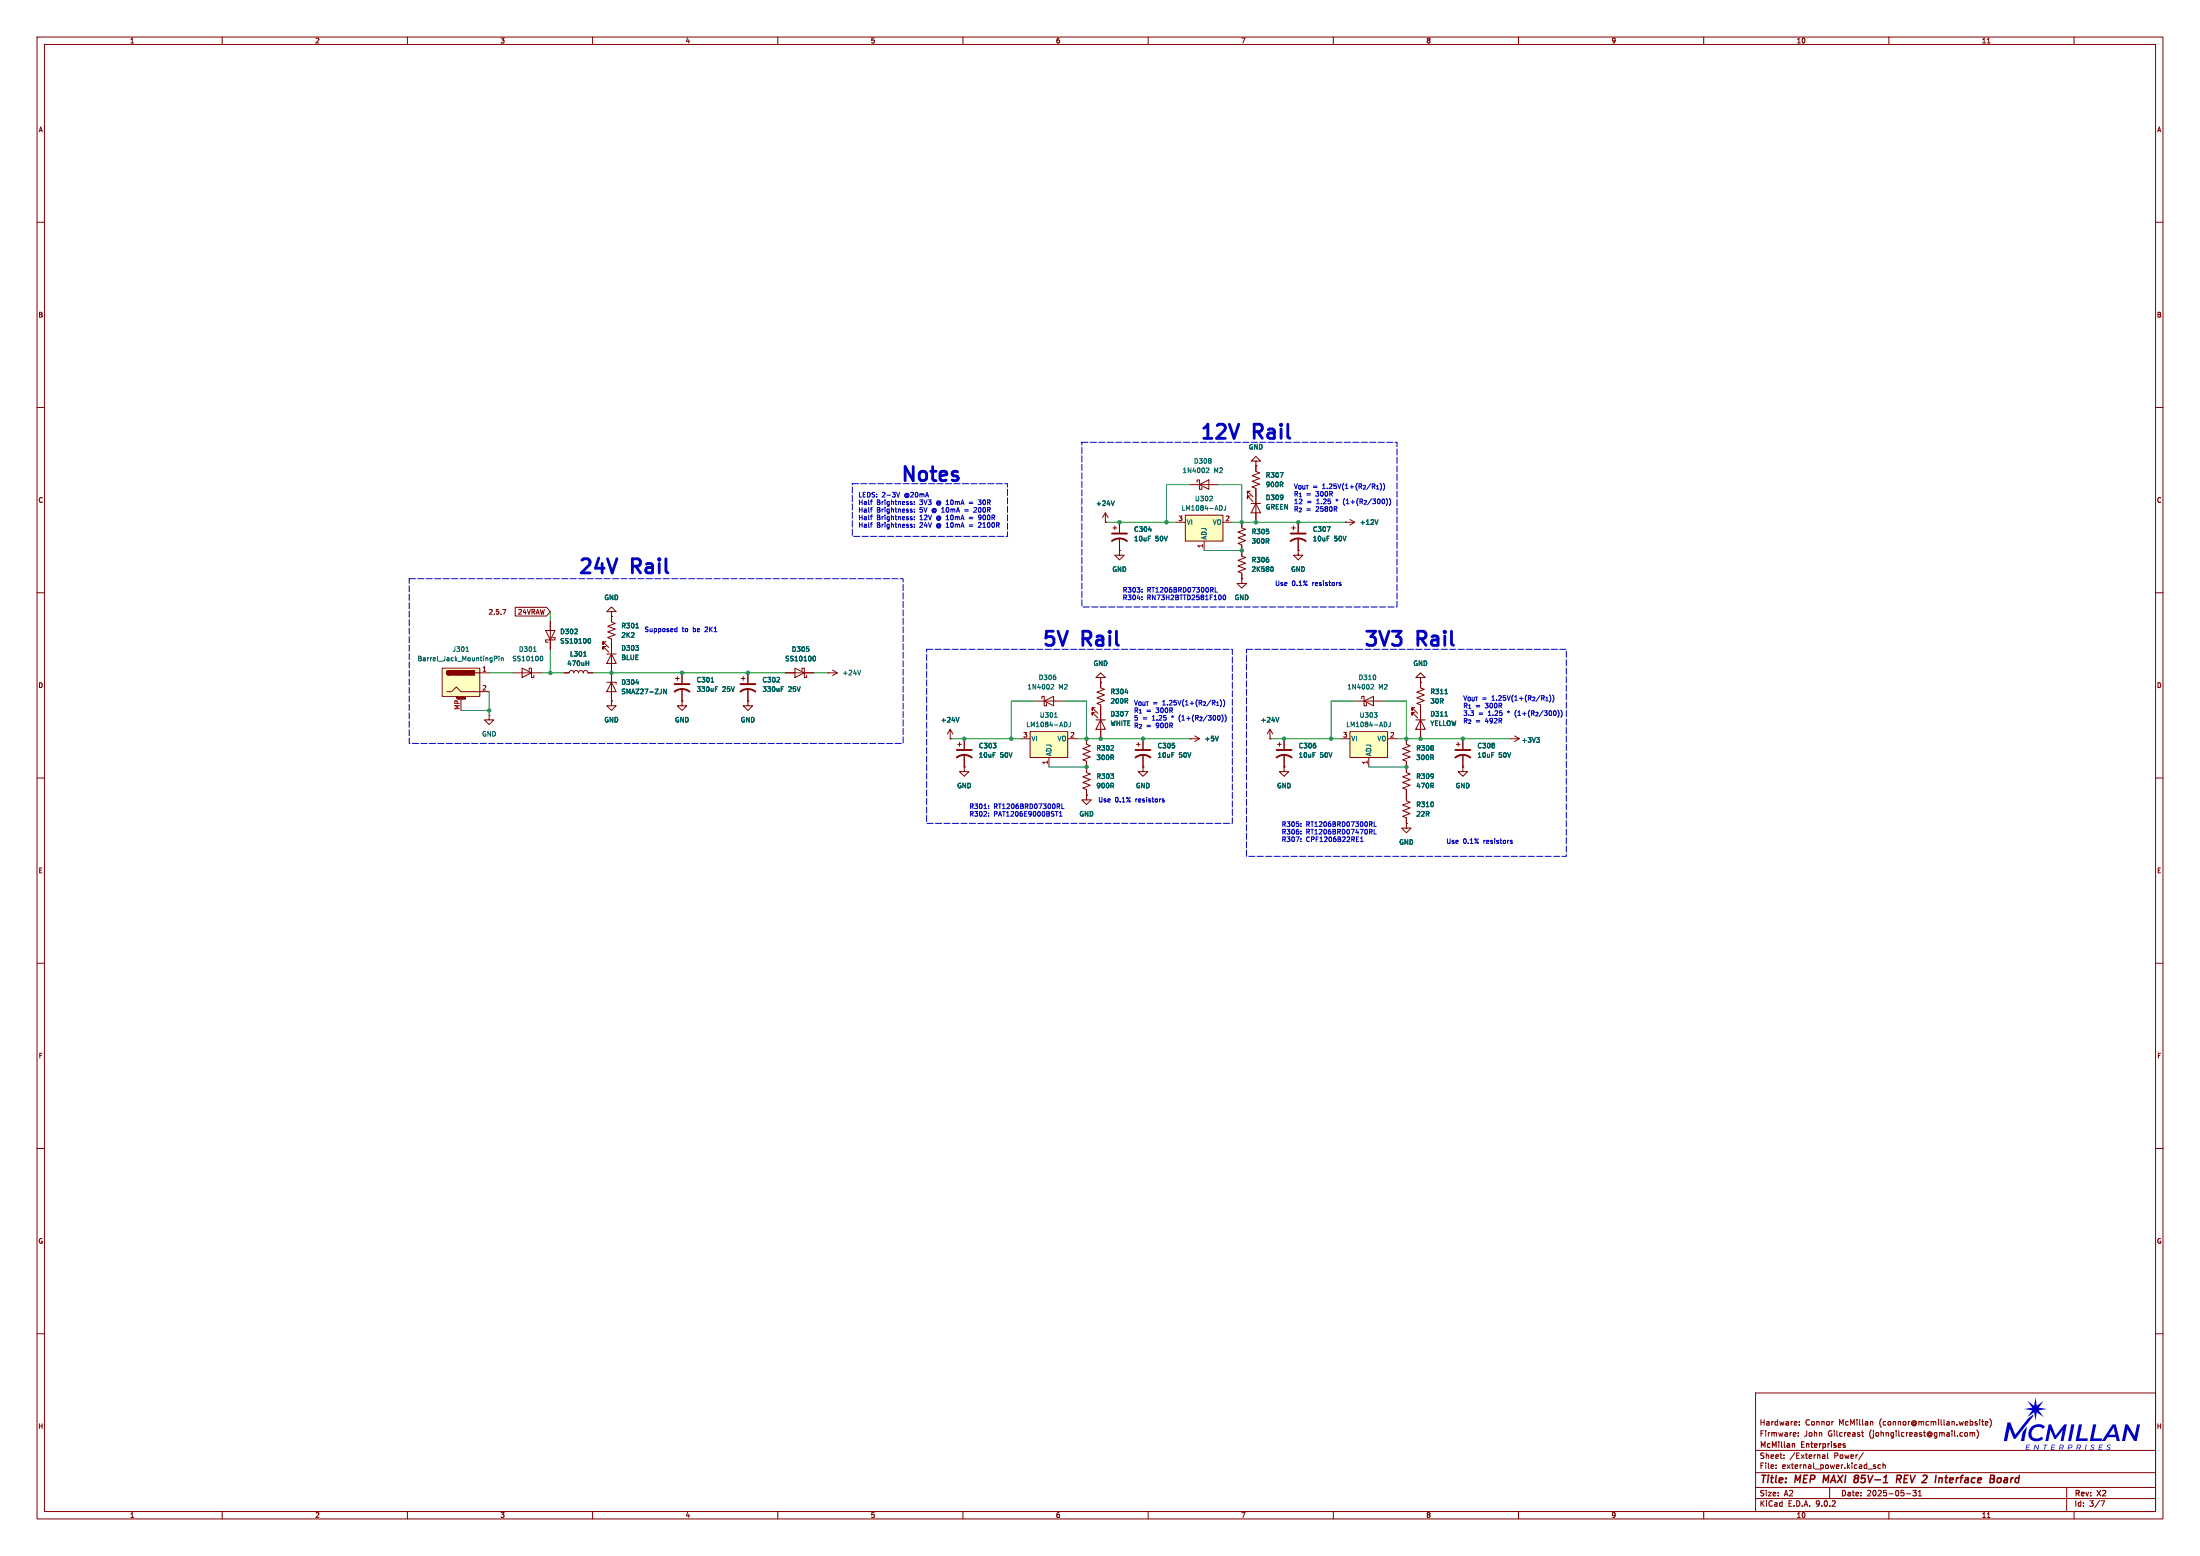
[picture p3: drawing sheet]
<svg xmlns="http://www.w3.org/2000/svg" width="594mm" height="420mm" viewBox="0 0 594 420" stroke-linecap="round" stroke-linejoin="round" font-family="sans-serif">
<g fill="none" stroke="#840000" stroke-width=".27">
<path d="M10 10h574v400h-574zM12 12h570v396h-570zM60 10v2M110 10v2M160 10v2M210 10v2M260 10v2M310 10v2M360 10v2M410 10v2M460 10v2M510 10v2"/>
<path d="M536.6 11.6h.7M560 10v2M10 60h2M582 60h2M10 110h2M582 110h2M321.3 130.8h7.6M323.2 130.2v-.7h.6v2.6h.7v-.7M323.8 130.8l2.6-1.3v2.6zM10 160h2M147.3 170.2h2.6l-1.3 2.5zM148.6 167.6v7.7"/>
<path d="M149.2 172.1h.7v.6h-2.6v.7h.7M582 160h2M132.1 193v1.3h1.2l-1.2 1.3-1.3-1.3h1.3M132.1 193h.1M138.4 181.6h7.6M141 180.3l2.5 1.3-2.5 1.3zM142.9 181v-.7h.6v2.6h.6v-.7M184.1 189.2v1.3h1.3l-1.3 1.3-1.2-1.3h1.2M184.1 189.2h.1M201.9 189.2v1.3h1.3l-1.3 1.3-1.2-1.3h1.2M201.9 189.2h.1M212.1 181.6h7.6"/>
<path d="M214.6 180.3l2.6 1.3-2.6 1.3zM216.5 181v-.7h.7v2.6h.6v-.7M223.5 181.6h.1M223.5 181.6h2.6M224.8 180.8l1.3 .8M226.1 181.6l-1.3 .8M295.7 191h-.8v.8v-.8l1.5 1.5M295.7 192.3h-.8v.7v-.7l1.5 1.5M295.9 194.3h2.5M297.2 184.2v1.5l1 .4-2 .7 2 .8-2 .7 2 .8-2 .8 1 .3v9.2M297.2 194.3l1.2 2.6h-2.5zM342.9 199.4h.1"/>
<path d="M342.9 196.9l-.8 1.2M342.9 196.9l.8 1.2M342.9 196.9v2.5M10 210h2M293.4 207v1.5l1 .4-2 .8 2 .7-2 .8 2 .8-2 .7 1 .4v1.5M346.7 207v1.3h1.3l-1.3 1.3-1.3-1.3h1.3M346.7 207h.1M582 210h2M10 260h2M582 260h2M10 310h2M582 310h2"/>
<path d="M10 360h2M474 376h108v32h-108zM582 360h2M474 397.5h108M474 391.5h108M479.5 396.2v.2M479.5 395.4v.2M481.7 393.5v.2M481.7 392.7v.2M484.8 386.7l.1 .3-.7 .2M485.5 387.5v.2M485.5 386.7v.2"/>
<path d="M485.8 384.5v.2M485.8 383.7v.2M492 393.5l.2 .2 .5-.1M492.1 392.7h.6v1M492.7 393l-.7 .3M493.5 392.2v1.3l.2 .2M494.9 383.7h.1M502.6 386.7h.6M502.8 386.2v1.3l.4 .2M503.1 392.1l-1.3 1.9M505.2 383.7l.5 .2v.8M505.8 395.7l.7 .4-.3 .3-.4-.1"/>
<path d="M506.4 395.4h-.4l-.2 .2M507.7 395.4h-.4l-.3 .3 .2 .6h.5M508.4 395.5l.6-.1v1M508.4 394.9v1.5M530.5 386.8l.2-.1 .5 .1-.1 .8-.6-.1zM531.9 386.8l.4-.1 .2 .2M531.9 386.7v1M532.5 386.9l.2-.2h.4l.1 1M532.5 386.9v.8M533.8 386a1.74 1.74 0 0 1-.1 2.2M534.5 383.2v.1M534.5 383.7v1"/>
<path d="M535 383.7h.6M535.2 383.2v1.3l.4 .2M536 384.2l.7-.2v-.3h-.5l-.2 .2 .1 .7h.6M537.2 383a1.72 1.72 0 0 1 0 2.2M60 408v2M110 408v2M160 408v2M210 408v2M260 408v2M310 408v2M360 408v2M410 408v2"/>
<path d="M460 408v2M474 404.5h108M474 401.5h108M494 401.5v3M510 408v2M514.7 403.2h1.2M516.5 402.3h.9l-.5 .5 .4 .2v.6l-.2 .2-.6-.2M518 403.8h.8M518 402.7l.4-.4v1.5M536.6 409.6h.7M558 401.5v6.5M560 408v2"/>
<path d="M567.2 405.1h1l-.6 1.5"/>
</g>
<g fill="none" stroke="#840000" stroke-width=".4">
<path d="M492.5 398.2l-.3 2M501 399.1h.4M501.1 398.2h.4M501.4 399.1h.2M501.6 399l-.2 .1M512.1 399.2l1-.1 .2-.2v-.5l-.3-.2h-.7l-.3 2M512.6 399.2l.6 1M525.1 398.9h.8M525.5 398.2l-.2 1.7 .4 .3M539.4 399.1l.3-.2 .6 .2v.7l-.3 .3-.5 .1-.2-.2zM541.4 398.9l-.2 .1M541.8 399.4l-.7 .1-.1 .4 .3 .3h.4"/>
<path d="M501.6 400l-.3 .2"/>
</g>
<path d="M484.3 389.7l.3 .2v.8" fill="none" stroke="#840000" stroke-width=".3"/>
<path d="M325.9 126.3l.4 .1 .1 .3-.8 .9h.8M144 175.8h.8M146 177.2l.1-.1a.62 .62 0 0 1 .5 .7 .62 .62 0 0 1-.6 .5M158.9 172.4l.1-.1a.62 .62 0 0 1 .5 .7 .62 .62 0 0 1-.6 .6M219.7 177.2l.1-.1a.62 .62 0 0 1 .4 .7 .62 .62 0 0 1-.5 .5M232.4 180.9l-.4 1.3M303.7 192h.8l-.5 1.3M303.8 186.8h.7M345.3 193.6l-.4 1.3" fill="none" stroke="#006464" stroke-width=".27"/>
<path d="M119.4 180.3h10.1v7.7h-10.1z" fill="#ffffc2"/>
<g fill="none" stroke="#840000" stroke-width=".27">
<path d="M298.4 138.4l-.7 1.3M298.4 138.4l.8 1.3M298.4 138.4v2.6M339.1 124.5h1.3l-1.3-1.3-1.3 1.3h1.3v1.2M339.1 125.7h.1M298.4 141h.1M300.5 142.5h1M301 142v1M302.3 148.6v1.3h1.2l-1.2 1.2-1.3-1.2h1.3M302.3 148.6h.1M302.3 141v2.8M302.3 145.3v3.3"/>
<path d="M335.3 156.2v1.3h1.2l-1.2 1.3-1.3-1.3h1.3M335.3 156.2h.1M119.4 180.3h10.1v7.7h-10.1zM120.6 186.7h1.3l1.3-1.3 1.3 1.3h7.6M121.2 181l-.5 .2-.2 .4 .2 .5 .5 .1M123.3 188.5v-.4l.1 .3 .1-.3v.4M123.4 188.7h2.1M124.5 188.7v3.1M124.7 188.1v.4M124.9 188.1l.1 .1M125 188.1h-.1M125.5 188.6h.1"/>
<path d="M125.5 188.5h.1M125.5 188.3v.1M125.5 188.3h.1M125.6 188.6h.1M125.6 188.3h-.1M125.6 188.3h.1M125.6 188.3v.3M128.3 181.6h3.8M163.8 184.2h2.6v.5M165.1 184.2l1.3 2.5h-2.6zM165.1 181.6v7.6M383.5 184.2v1.5l1.1 .4-2.1 .7 2.1 .8-2.1 .7 2.1 .8-2.1 .8 1 .3v1.6"/>
<path d="M407.7 199.4h2.5M408.9 198.6l1.3 .8M410.2 199.4l-1.3 .8"/>
</g>
<g fill="#840000" stroke="#840000" stroke-width=".27">
<path d="M120.7 181.2l.5-.2v1.2l-.6-.4z"/>
<path d="M121.2 181h6.9v1.2h-6.9z"/>
</g>
<g fill="none" stroke="#006464" stroke-width=".27">
<path d="M300.9 135.2l-.5 1.3M310.1 143h.8M125.8 175.8h.7M133.5 177.8l.6-.1v-.5l-.6-.1v1.3M134.7 177.1v.1M134.7 177.5v.9M135.3 177.5v.9M135.3 177.7l.5-.1 .1 .8M171.7 184.3h.8M179.9 186v1.3l-.7-1.3v1.3M390.1 187.3h.7M414.9 199.1h.8l-.5 .5"/>
<path d="M415.4 199.6l.3 .2-.3 .6"/>
</g>
<path d="M300.2 146.1a3.3 3.3 0 0 1 4.1 0M300.2 144h4.1" fill="none" stroke="#840000" stroke-width=".51"/>
<path d="M320 139.1h10.2v7h-10.2z" fill="#ffffc2"/>
<g fill="none" stroke="#840000" stroke-width=".27">
<path d="M320 139.1h10.2v7h-10.2zM337.6 132.6h-.8v.8v-.8l1.5 1.5M337.6 133.9h-.8v.7v-.7l1.5 1.5M337.8 135.9h2.6M339.1 125.7v1.6l1 .3-2 .8 2 .8-2 .7 2 .8-2 .7 1 .4v9.2M339.1 135.9l1.3 2.5h-2.6zM317.5 141h2.5M325.1 146.1v2.5M330.2 141h2.5M335.3 141v1.5l1 .4-2 .7 2 .8-2 .8 2 .7-2 .8 1 .4v3l1 .4-2 .8 2 .7-2 .8 2 .7-2 .8 1 .4v1.5M348.7 142.5h1.1M349.2 142v1"/>
<path d="M350.5 148.6v1.3h1.3l-1.3 1.2-1.3-1.2h1.3M350.5 148.6h.1M350.5 141v2.8M350.5 145.3v3.3M363.2 141h.1M363.2 141h2.6M364.5 140.2l1.3 .8M365.8 141l-1.3 .7M165.1 165.1h1.3l-1.3-1.3-1.3 1.3h1.3v1.3M165.1 166.4h.1M165.1 189.2v1.3h1.3l-1.3 1.3-1.3-1.3h1.3M165.1 189.2h.1"/>
<path d="M182.4 183.1h1M182.9 182.6v1M184.1 181.6v2.8M184.1 185.9v3.3M200.2 183.1h1M200.7 182.6v1M201.9 181.6v2.8M201.9 185.9v3.3M365.8 189.2h7.6M367.7 188.6v-.6h.6v2.5h.6v-.6M368.3 189.2l2.5-1.2v2.5zM382 191h-.7v.8v-.8l1.5 1.5"/>
<path d="M382 192.3h-.7v.7v-.7l1.5 1.5M382.3 194.3h2.5M383.5 194.3l1.3 2.6h-2.5zM383.5 182.9h1.3l-1.3-1.3-1.2 1.3h1.2v1.3M383.5 184.2h.1M383.5 191.8v7.6M379.7 214.6v1.6l1 .3-2 .8 2 .8-2 .7 2 .8-2 .7 1 .4v1.6M379.7 222.3v1.2h1.3l-1.3 1.3-1.2-1.3h1.2M379.7 222.3h.1"/>
</g>
<g fill="none" stroke="#006464" stroke-width=".27">
<path d="M326.6 135.2h.8M327.3 134.1v.4M329.6 136.5a.68 .68 0 0 1 .4 .6 .68 .68 0 0 1-.4 .6M330.9 136.5v1.1l-.5 .1M345.6 127.6h.9l-.6 1.2M343.5 153a.79 .79 0 0 1 0 1.2M358.3 142.2h.9l-.6 1.3M372.1 140.3l-.4 1.2M192 184.1h.7M193.2 186h.4M193.2 185.4h.6M210.9 186h.5"/>
<path d="M210.9 185.4h.6M370.3 184.7l.5 .1 .1 .3-.8 .9h.8M390.1 193.3h.7"/>
</g>
<path d="M348.5 146.1a3.3 3.3 0 0 1 4.1 0M348.5 144h4.1M182.1 186.7a3.3 3.3 0 0 1 4.1 0M182.1 184.7h4.1M199.9 186.7a3.3 3.3 0 0 1 4.1 0M199.9 184.7h4.1" fill="none" stroke="#840000" stroke-width=".51"/>
<path d="M364.5 197.5h10.1v7h-10.1z" fill="#ffffc2"/>
<g fill="none" stroke="#840000" stroke-width=".27">
<path d="M163.6 173.2h-.8v.8v-.8l1.5 1.6M163.6 174.5h-.8v.8v-.8l1.5 1.5M163.8 176.5h2.6M165.1 176.5l1.3 2.6h-2.6zM165.1 166.4v1.5l1 .4-2 .7 2 .8-2 .8 2 .7-2 .8 1 .4v9.1M152.4 181.6h1.3l.2-.4 .4-.2 .5 .2 .1 .4 .2-.4 .5-.2 .4 .2 .2 .4 .2-.4 .4-.2 .5 .2 .2 .4 .2-.4 .4-.2 .5 .2 .1 .4h1.3M256.5 199.4h.1M256.5 196.9l-.7 1.2M256.5 196.9l.8 1.2M256.5 196.9v2.5M260.3 199.4v2.8M297.2 182.9h1.2l-1.2-1.3-1.3 1.3h1.3v1.3"/>
<path d="M297.2 184.2h.1M321.3 199.4h.1M321.3 199.4h2.5M322.6 198.6l1.2 .8M323.8 199.4l-1.2 .8M346.7 199.4v2.8M361.9 199.4h2.6M364.5 197.5h10.1v7h-10.1zM374.6 199.4h2.6M379.7 199.4v1.5l1 .4-2 .8 2 .7-2 .8 2 .7-2 .8 1 .4v3l1 .4-2 .8 2 .7-2 .8 2 .8-2 .7 1 .4v1.5M395 199.4v2.8M258.6 200.9h1"/>
<path d="M259.1 200.4v1M260.3 207v1.3h1.3l-1.3 1.3-1.2-1.3h1.2M260.3 207h.1M260.3 203.7v3.3M344.9 200.9h1M345.4 200.4v1M346.7 203.7v3.3M369.6 204.5v2.5M393.2 200.9h1M393.7 200.4v1M395 207v1.3h1.2l-1.2 1.3-1.3-1.3h1.3M395 207h.1"/>
<path d="M395 203.7v3.3"/>
</g>
<path d="M157.6 177.1h.7M158.2 179h.8M159 178.4v1.2M171.7 169.5h.7M259 193.6l-.5 1.3M329 198.7l-.4 1.3M371 192.3h.8l-.4 .5M371.7 193v.5M374 194.9a.68 .68 0 0 1 .5 .6 .68 .68 0 0 1-.5 .7M375.4 194.9l-.1 1.1-.4 .2" fill="none" stroke="#006464" stroke-width=".27"/>
<path d="M258.3 204.5a3.3 3.3 0 0 1 4.1 0M258.3 202.4h4.1M344.7 204.5a3.3 3.3 0 0 1 4 0M344.7 202.4h4M392.9 204.5a3.3 3.3 0 0 1 4.1 0M392.9 202.4h4.1" fill="none" stroke="#840000" stroke-width=".51"/>
<path d="M278.1 197.5h10.2v7h-10.2z" fill="#ffffc2"/>
<g fill="none" stroke="#840000" stroke-width=".27">
<path d="M135.7 164.5h.9l-.6 1.3M139.1 163.9h8.5l1 1.2-1 1.2h-8.5zM275.6 199.4h2.5M278.1 197.5h10.2v7h-10.2zM279.4 189.2h7.6M281.3 188.6v-.6h.6v2.5h.7v-.6M281.9 189.2l2.6-1.2v2.5zM288.3 199.4h2.5M293.4 199.4v1.5l1 .4-2 .8 2 .7-2 .8 2 .7-2 .8 1 .4v1.5M308.6 199.4v2.8M283.2 204.5v2.5M293.4 214.6v1.3h1.2l-1.2 1.3-1.3-1.3h1.3"/>
<path d="M293.4 214.6h.1M306.8 200.9h1M307.3 200.4v1M308.6 207v1.3h1.3l-1.3 1.3-1.3-1.3h1.3M308.6 207h.1M308.6 203.7v3.3"/>
</g>
<path d="M284 184.7l.4 .1 .1 .3-.8 .9h.8M284.7 193.6h.7M287.7 194.9a.68 .68 0 0 1 .4 .6 .68 .68 0 0 1-.4 .7M289 194.9v1.1l-.5 .2" fill="none" stroke="#006464" stroke-width=".27"/>
<path d="M306.6 204.5a3.3 3.3 0 0 1 4 0M306.6 202.4h4" fill="none" stroke="#840000" stroke-width=".51"/>
<g fill="none" stroke="#009600" stroke-width=".27">
<path d="M321.3 130.8h-6.3v10.2M328.9 130.8h6.4v10.2M298.4 141h19.1M325.1 148.6h10.2M332.7 141h30.5M148.6 165.1v2.5M148.6 175.3v6.3M124.5 191.8h7.6M132.1 186.7v6.3M132.1 181.6h6.3M146 181.6h6.4M160 181.6h52.1"/>
<path d="M219.7 181.6h3.8M256.5 199.4h19.1M279.4 189.2h-6.4v10.2M287 189.2h6.4v10.2M290.8 199.4h30.5M342.9 199.4h19M365.8 189.2h-6.4v10.2M373.4 189.2h6.3v10.2M377.2 199.4h30.5M283.2 207h10.2M369.6 207h10.1"/>
</g>
<g fill="none" stroke="#0000c2" stroke-width=".27">
<path d="M235 135.4h.5M235 137.4h.5M235 139.4h.5M235.4 137h.1M235.4 139h.1M242.1 132.9l.4 1.3 .4-1.3M246 135.4h.3M246 135.8l.3 .2-.4 .2M246 139.9l.3 .2-.4 .2M246 137.4l.3 .1M246 137.8l.3 .2M246 139.4l.3 .1"/>
<path d="M246.3 138v.1M246.3 138.1l-.4 .2M246.9 136.1v.1M246.9 135.4v.1M246.9 137.5v.1M246.9 138.1v.2M246.9 139.5v.1M260.5 137.6h.9M260.5 137.9h.9M261.7 135.5h1M261.7 135.9h1M261.7 139.6h1"/>
<path d="M261.7 140h1M263.4 137l-.4 .1M263.6 137.5l-.7 .8h.8M264.1 136.1l.5 .1M264.1 134.9h.8l-.4 .5h.1M264.2 139.1v.6l.4 .1M235 141.5h.5M235.4 141.1h.1M246 141.9l.3 .3-.4 .1M246 141.5l.3 .1M246.9 140.2v.1M246.9 141.6v.1"/>
<path d="M246.9 142.2v.1M261.7 141.7h1M261.7 142h1M264.3 140.3h.2M264.6 141.1l-.4 .1M264.8 141.6l-.7 .7h.8M308.3 159.7v.1M308.3 159v.2M327.1 159.2l.5 .6M327.4 158.6v.6M328.1 158.6v1.2h.6M361.6 157.6l.5 .2-.4 .3"/>
<path d="M361.6 157.3h.5M182.3 170.4h.5M182.3 169.7h.5M182.8 169.2v1.3M308.3 161.1v.1M308.3 161.8v.1M329.6 160.7v1.1M330.4 160.7l.1-.1a.62 .62 0 0 1 .5 .7 .62 .62 0 0 1-.6 .5l-.2-.4zM266.9 218.1v.2M266.9 217.5v.1M266.9 219.5v.1M285.7 217.7l.5 .6"/>
<path d="M286 217v.6M286 219.4l.4-.4v1.3M286.7 217v1.3h.6M313.9 216l.5 .2M313.9 215.7h.4M314.4 216.3l-.5 .2M314.4 216.2v.1M266.9 220.2v.1M286 220.3h.8M351.2 223v.1M351.2 222.3v.1M351.2 224.3v.2"/>
<path d="M351.2 225v.1M351.2 226.4v.1M351.2 227v.2M367.3 227.2h.8M367.3 226.3l.4-.4v1.3M370.1 222.5l.4 .6M370.1 224.5l.4 .6M370.4 221.9v.5M370.4 223.9v.6M371 221.8v1.3h.6M371 223.8v1.3h.6M407.9 227.2l.4 .2-.4 .3"/>
<path d="M407.9 226.9h.4"/>
</g>
<path d="M110.5 156.2h133.3v44.5h-133.3zM250.2 175.3h82.5v47h-82.5zM336.5 175.3h86.4v55.8h-86.4z" fill="none" stroke="#0000c2" stroke-width=".27" stroke-dasharray="1.7 .6"/>
<g fill="#0000c2">
<path d="M570.4 384.5h.8l1.2 4.5h-.9l-.2-1.1h-2.3l-.6 1.1h-.9l1.1-1.7h2.5l-.4-2-1.3 2h-.8z"/>
<path d="M573.8 384.5h.7l1.9 3.1 .6-3.1h.8l-.9 4.5h-.7l-1.8-3.2-.6 3.2h-.9z"/>
</g>
<path d="M292.1 119.4h85.1v44.4h-85.1z" fill="none" stroke="#0000c2" stroke-width=".27" stroke-dasharray="1.7 .6"/>
<g fill="#0000c2">
<path d="M569 390.1l.4-.2 .5 .1-.8 .3 .7 .5-.3 .5-.8-.1 .1-.2 .5 .2 .3-.2-.7-.5z"/>
<path d="M566.8 389.9h1v.2h-.8l-.1 .4h.7v.2h-.7l-.1 .5h.8v.1h-1z"/>
</g>
<path d="M230.1 130.6h41.9v14.2h-41.9z" fill="none" stroke="#0000c2" stroke-width=".27" stroke-dasharray="1.7 .6"/>
<g fill="#0000c2">
<path d="M547.3 385l-.8 4h-.9l.5-2.5z"/>
<path d="M546.7 383.9l-2.6 3.4z"/>
<path d="M547.4 378.1l1.8 1.4 .4-2.3 .3 2.3 1.9-1.4-1.4 1.9 2.3 .3-2.3 .4 1.4 1.8-1.9-1.3-.3 2.2-.4-2.2-1.8 1.3 1.3-1.8-2.2-.4 2.2-.3z"/>
<path d="M542 383.9h.8l1.3 3.4 3.5-4.5 1.3-1 .1 .4-4.9 6.2h-.4l-1.1-2.8-.7 3.4h-.9z"/>
<path d="M547.2 389.9h1l-.1 .2h-.8v.4h.7l-.1 .2h-.7l-.1 .5h.8v.1h-1z"/>
<path d="M549.4 389.9l.8 1.1 .2-1.1h.2l-.3 1.4-.8-1-.2 1h-.2z"/>
<path d="M551.7 389.9h1.2l-.1 .2h-.4l-.3 1.2h-.2l.3-1.2h-.5z"/>
<path d="M548.4 385.2a2.63 2.63 0 0 1 3.7 0l-.6 .5-.7-.5-1.2 .1-.7 .5-.4 1 .1 .8 .5 .5 1.2 .2 .9-.5 .5 .5a2.23 2.23 0 0 1-2.7 .6 2.23 2.23 0 0 1-1.2-2.5z"/>
<path d="M553.1 384.5h.7l1.2 3 2.3-3h.8l-.9 4.5h-.8l.5-3-1.9 2.4h-.3l-1.1-2.4-.6 3h-.8z"/>
<path d="M559.3 384.5h.8l-.9 4.5h-.8z"/>
<path d="M554 389.9h1l-.1 .2h-.8v.4h.7l-.1 .2h-.7l-.1 .5h.8v.1h-1z"/>
<path d="M556.2 389.9l1 .2v.5l-.4 .3 .3 .4h-.2l-.3-.4h-.4l-.1 .4h-.2l.1-.6h.8l.2-.3-.1-.2-.5-.1-.2 .6h-.2z"/>
<path d="M558.5 389.9l.9 .1 .2 .5-.4 .3-.7 .1v.4h-.2l.1-.6h.7l.3-.3-.1-.2-.6-.1-.1 .6h-.2z"/>
<path d="M561.3 384.5h.8l-.7 3.8h2.3l-.1 .7h-3.2z"/>
<path d="M565.2 384.5h.8l-.8 3.8h2.4l-.2 .7h-3.1z"/>
<path d="M560.9 389.9l.9 .2v.5l-.3 .3 .2 .4h-.2l-.2-.4h-.4l-.1 .4h-.2l.1-.6h.7l.3-.3-.1-.2-.6-.1-.1 .6h-.2z"/>
<path d="M563.2 389.9h.2l-.3 1.4h-.2z"/>
<path d="M564.6 390.1l.5-.2 .5 .1-.9 .3 .7 .5-.2 .5-.9-.1 .1-.2 .5 .2 .3-.2-.6-.5z"/>
</g>
<g fill="none" stroke="#006464" stroke-width=".27">
<path d="M300.9 135.2l-.5 1.3M345.6 127.6h.9l-.6 1.2M310.1 143h.8M343.5 153a.79 .79 0 0 1 0 1.2M358.3 142.2h.9l-.6 1.3M372.1 140.3l-.4 1.2M157.6 177.1h.7M158.2 179h.8M158.9 172.4l.1-.1a.62 .62 0 0 1 .5 .7 .62 .62 0 0 1-.6 .6M159 178.4v1.2M171.7 169.5h.7M219.7 177.2l.1-.1a.62 .62 0 0 1 .4 .7 .62 .62 0 0 1-.5 .5"/>
<path d="M171.7 184.3h.8M179.9 186v1.3l-.7-1.3v1.3M192 184.1h.7M193.2 186h.4M193.2 185.4h.6M210.9 186h.5M210.9 185.4h.6M259 193.6l-.5 1.3M303.7 192h.8l-.5 1.3M303.8 186.8h.7M329 198.7l-.4 1.3M345.3 193.6l-.4 1.3"/>
<path d="M390.1 193.3h.7M390.1 187.3h.7M414.9 199.1h.8l-.5 .5M415.4 199.6l.3 .2-.3 .6"/>
</g>
<g fill="none" stroke="#840000" stroke-width=".27">
<path d="M339.1 125.7h.1M339.1 125.7v1.3M339.1 132.1v3.8M339.1 138.4v2.6M298.4 141h.1M302.3 148.6h.1M302.3 141v2.8M302.3 145.3v3.3M335.3 156.2h.1M335.3 141v1.2M335.3 147.3v2.6M335.3 154.9v1.3"/>
<path d="M350.5 148.6h.1M350.5 141v2.8M350.5 145.3v3.3M363.2 141h.1M148.6 167.6v2.6M148.6 172.7v2.6M165.1 166.4h.1M165.1 166.4v1.2M165.1 172.7v3.8M165.1 179.1v5.1M152.4 181.6h1.3M158.7 181.6h1.3"/>
<path d="M165.1 189.2h.1M165.1 186.7v2.5M184.1 189.2h.1M184.1 181.6v2.8M184.1 185.9v3.3M201.9 189.2h.1M201.9 181.6v2.8M201.9 185.9v3.3M212.1 181.6h2.5M217.2 181.6h2.5M256.5 199.4h.1M260.3 199.4v2.8"/>
<path d="M293.4 199.4v1.3M297.2 184.2h.1M297.2 184.2v1.2M297.2 190.5v3.8M297.2 196.9v2.5M308.6 199.4v2.8M321.3 199.4h.1M342.9 199.4h.1M346.7 199.4v2.8M379.7 199.4v1.3M383.5 184.2h.1M383.5 184.2v1.2"/>
<path d="M383.5 190.5v3.8M383.5 196.9v2.5M395 199.4v2.8M260.3 207h.1M260.3 203.7v3.3M293.4 214.6h.1M293.4 205.7v2.6M293.4 213.4v1.2M308.6 207h.1M308.6 203.7v3.3M346.7 207h.1M346.7 203.7v3.3"/>
<path d="M379.7 205.7v2.6M379.7 213.4v2.5M395 207h.1M395 203.7v3.3M379.7 222.3h.1M379.7 221v1.3"/>
</g>
<g fill="#009600" stroke="#009600" stroke-width=".27">
<circle cx="339.1" cy="141" r=".46"/>
<circle cx="350.5" cy="141" r=".46"/>
<circle cx="335.3" cy="148.6" r=".46"/>
<circle cx="260.3" cy="199.4" r=".46"/>
<circle cx="297.2" cy="199.4" r=".46"/>
<circle cx="293.4" cy="199.4" r=".46"/>
<circle cx="273" cy="199.4" r=".46"/>
<circle cx="293.4" cy="207" r=".46"/>
<circle cx="201.9" cy="181.6" r=".46"/>
<circle cx="165.1" cy="181.6" r=".46"/>
<circle cx="184.1" cy="181.6" r=".46"/>
<circle cx="148.6" cy="181.6" r=".46"/>
<circle cx="132.1" cy="191.8" r=".46"/>
<circle cx="379.7" cy="199.4" r=".46"/>
<circle cx="383.5" cy="199.4" r=".46"/>
<circle cx="359.4" cy="199.4" r=".46"/>
<circle cx="346.7" cy="199.4" r=".46"/>
<circle cx="379.7" cy="207" r=".46"/>
<circle cx="308.6" cy="199.4" r=".46"/>
<circle cx="302.3" cy="141" r=".46"/>
<circle cx="315" cy="141" r=".46"/>
<circle cx="335.3" cy="141" r=".46"/>
<circle cx="395" cy="199.4" r=".46"/>
</g>
<g font-size="5.3" fill="#0000c2">
<text x="323.5" y="119.6">12V</text>
<text x="338.5" y="119.6">Rail</text>
<text x="242.7" y="131.1">Notes</text>
<text x="155.6" y="156">24V</text>
<text x="170.6" y="156">Rail</text>
<text x="280.9" y="175.5">5V</text>
<text x="292.2" y="175.5">Rail</text>
<text x="367.7" y="175.5">3V3</text>
<text x="382.7" y="175.5">Rail</text>
</g>
<g font-size="2.8" fill="#840000">
<text x="475" y="400.9">Title:</text>
<text x="484.7" y="400.9">MEP</text>
<text x="493.1" y="400.9">MAXI</text>
<text x="502.3" y="400.9">85V-1</text>
<text x="514.5" y="400.9">REV 2</text>
<text x="526.6" y="400.9">Interface</text>
<text x="542.1" y="400.9">Board</text>
</g>
<g font-size="2.1" fill="#840000">
<text x="475" y="388">Firmware:</text>
<text x="475" y="385">Hardware:</text>
<text x="487.1" y="388">John</text>
<text x="487.4" y="385">Connor</text>
<text x="493.6" y="388">Gilcreast</text>
<text x="496.5" y="385">McMillan</text>
<text x="504.8" y="388">(johngilcreast@gmail.com)</text>
<text x="507.5" y="385">(connor@mcmillan.website)</text>
<text x="475" y="394">Sheet:</text>
<text x="475" y="391.2">McMillan</text>
<text x="483.2" y="394">/External</text>
<text x="486.5" y="391.2">Enterprises</text>
<text x="495.2" y="394">Power/</text>
<text x="475" y="396.7">File:</text>
<text x="481.1" y="396.7">external_power.kicad_sch</text>
<text x="475" y="406.9">KiCad</text>
<text x="475" y="404.1">Size:</text>
<text x="481.7" y="404.1">A2</text>
<text x="482.7" y="406.9">E.D.A.</text>
<text x="490.3" y="406.9">9.0.2</text>
<text x="497" y="404.1">Date:</text>
<text x="504" y="404.1">2025-05-31</text>
<text x="560" y="404.3">Rev:</text>
<text x="560" y="406.9">Id:</text>
<text x="564.1" y="406.9">3/7</text>
<text x="566.4" y="404.3">X2</text>
</g>
<g font-size="1.8" fill="#840000">
<text x="35" y="11.9">1</text>
<text x="85" y="11.9">2</text>
<text x="135" y="11.9">3</text>
<text x="185" y="11.9">4</text>
<text x="235" y="11.9">5</text>
<text x="285" y="11.9">6</text>
<text x="335" y="11.9">7</text>
<text x="385" y="11.9">8</text>
<text x="435" y="11.9">9</text>
<text x="485" y="11.9">10</text>
<text x="535" y="11.9">11</text>
<text x="10.3" y="35.9">A</text>
<text x="582.3" y="35.9">A</text>
<text x="10.3" y="85.9">B</text>
<text x="582.3" y="85.9">B</text>
<text x="10.3" y="135.9">C</text>
<text x="582.3" y="135.9">C</text>
<text x="131.8" y="166.1">2,5,7</text>
<text x="139.7" y="166.1">24VRAW</text>
<text x="10.3" y="185.9">D</text>
<text x="582.3" y="185.9">D</text>
<text x="10.3" y="235.9">E</text>
<text x="582.3" y="235.9">E</text>
<text x="10.3" y="285.9">F</text>
<text x="582.3" y="285.9">F</text>
<text x="10.3" y="335.9">G</text>
<text x="582.3" y="335.9">G</text>
<text x="10.2" y="385.9">H</text>
<text x="582.2" y="385.9">H</text>
<text x="35" y="409.9">1</text>
<text x="85" y="409.9">2</text>
<text x="135" y="409.9">3</text>
<text x="185" y="409.9">4</text>
<text x="235" y="409.9">5</text>
<text x="285" y="409.9">6</text>
<text x="335" y="409.9">7</text>
<text x="385" y="409.9">8</text>
<text x="435" y="409.9">9</text>
<text x="485" y="409.9">10</text>
<text x="535" y="409.9">11</text>
</g>
<g font-size="1.8" fill="#006464">
<text x="322.3" y="125.3">D308</text>
<text x="337.1" y="121.5">GND</text>
<text x="319.2" y="127.9">1N4002</text>
<text x="327.7" y="127.9">M2</text>
<text x="341.6" y="129.1">R307</text>
<text x="341.6" y="131.7">900R</text>
<text x="295.8" y="136.8">+24V</text>
<text x="322.5" y="135.5">U302</text>
<text x="341.6" y="135.2">D309</text>
<text x="341.6" y="137.7">GREEN</text>
<text x="306.1" y="143.7">C304</text>
<text x="318.9" y="138">LM1084-ADJ</text>
<text x="320.3" y="141.8">VI</text>
<text x="327.3" y="141.8">VO</text>
<text x="354.3" y="143.7">C307</text>
<text x="367" y="141.8">+12V</text>
<text x="306.1" y="146.3">10uF</text>
<text x="311.9" y="146.3">50V</text>
<text x="326" y="145.8" transform="rotate(-90 326 145.8)">ADJ</text>
<text x="337.8" y="144.4">R305</text>
<text x="337.8" y="146.9">300R</text>
<text x="354.3" y="146.3">10uF</text>
<text x="360.2" y="146.3">50V</text>
<text x="300.2" y="154.5">GND</text>
<text x="337.8" y="152">R306</text>
<text x="337.8" y="154.5">2K580</text>
<text x="348.5" y="154.5">GND</text>
<text x="163.1" y="162.2">GND</text>
<text x="333.2" y="162.2">GND</text>
<text x="151.1" y="171.4">D302</text>
<text x="151.1" y="173.9">SS10100</text>
<text x="167.6" y="169.8">R301</text>
<text x="167.6" y="172.3">2K2</text>
<text x="112.6" y="178.7">Barrel_Jack_MountingPin</text>
<text x="122.1" y="176.1">J301</text>
<text x="138.2" y="178.7">SS10100</text>
<text x="140" y="176.1">D301</text>
<text x="153.1" y="179.9">470uH</text>
<text x="153.8" y="177.4">L301</text>
<text x="167.6" y="175.8">D303</text>
<text x="167.6" y="178.3">BLUE</text>
<text x="211.9" y="178.7">SS10100</text>
<text x="213.7" y="176.1">D305</text>
<text x="295.1" y="179.9">GND</text>
<text x="381.5" y="179.9">GND</text>
<text x="167.6" y="185">D304</text>
<text x="188" y="184.4">C301</text>
<text x="205.7" y="184.4">C302</text>
<text x="227.3" y="182.5">+24V</text>
<text x="280.3" y="183.7">D306</text>
<text x="366.7" y="183.7">D310</text>
<text x="167.6" y="187.6">SMAZ27-ZJN</text>
<text x="188" y="186.9">330uF</text>
<text x="195" y="186.9">25V</text>
<text x="205.7" y="186.9">330uF</text>
<text x="212.8" y="186.9">25V</text>
<text x="277.3" y="186.3">1N4002</text>
<text x="285.8" y="186.3">M2</text>
<text x="299.7" y="187.6">R304</text>
<text x="299.7" y="190.1">200R</text>
<text x="363.6" y="186.3">1N4002</text>
<text x="372.2" y="186.3">M2</text>
<text x="386.1" y="187.6">R311</text>
<text x="386.1" y="190.1">30R</text>
<text x="163.1" y="195.2">GND</text>
<text x="182.1" y="195.2">GND</text>
<text x="199.9" y="195.2">GND</text>
<text x="253.9" y="195.2">+24V</text>
<text x="277" y="196.4">LM1084-ADJ</text>
<text x="280.6" y="193.9">U301</text>
<text x="299.7" y="193.6">D307</text>
<text x="299.7" y="196.1">WHITE</text>
<text x="340.3" y="195.2">+24V</text>
<text x="363.4" y="196.4">LM1084-ADJ</text>
<text x="367" y="193.9">U303</text>
<text x="386.1" y="193.6">D311</text>
<text x="386.1" y="196.1">YELLOW</text>
<text x="130" y="199">GND</text>
<text x="264.2" y="202.2">C303</text>
<text x="278.4" y="200.3">VI</text>
<text x="285.4" y="200.3">VO</text>
<text x="295.9" y="202.8">R302</text>
<text x="312.4" y="202.2">C305</text>
<text x="325.1" y="200.3">+5V</text>
<text x="350.5" y="202.2">C306</text>
<text x="364.7" y="200.3">VI</text>
<text x="371.8" y="200.3">VO</text>
<text x="382.3" y="202.8">R308</text>
<text x="398.8" y="202.2">C308</text>
<text x="410.7" y="200.6">+3V3</text>
<text x="264.2" y="204.7">10uF</text>
<text x="270" y="204.7">50V</text>
<text x="284.1" y="204.2" transform="rotate(-90 284.1 204.2)">ADJ</text>
<text x="295.9" y="205.3">300R</text>
<text x="312.4" y="204.7">10uF</text>
<text x="318.3" y="204.7">50V</text>
<text x="350.5" y="204.7">10uF</text>
<text x="356.4" y="204.7">50V</text>
<text x="370.4" y="204.2" transform="rotate(-90 370.4 204.2)">ADJ</text>
<text x="382.3" y="205.3">300R</text>
<text x="398.8" y="204.7">10uF</text>
<text x="404.6" y="204.7">50V</text>
<text x="258.3" y="213">GND</text>
<text x="295.9" y="210.4">R303</text>
<text x="295.9" y="213">900R</text>
<text x="306.6" y="213">GND</text>
<text x="344.7" y="213">GND</text>
<text x="382.3" y="210.4">R309</text>
<text x="382.3" y="213">470R</text>
<text x="392.9" y="213">GND</text>
<text x="291.3" y="220.6">GND</text>
<text x="382.3" y="218">R310</text>
<text x="382.3" y="220.6">22R</text>
<text x="377.7" y="228.2">GND</text>
</g>
<g font-size="1.8" fill="#0000c2">
<text x="231.6" y="134.4">LEDS:</text>
<text x="231.6" y="136.5">Half</text>
<text x="236.7" y="136.5">Brightness:</text>
<text x="238.1" y="134.4">2-3V</text>
<text x="244.3" y="134.4">@20mA</text>
<text x="248.4" y="136.5">3V3</text>
<text x="253.1" y="136.5">@ 10mA</text>
<text x="265" y="136.5">30R</text>
<text x="349.2" y="132.2">V_{OUT} 1.25V(1+(R_{2}/R_{1}))</text>
<text x="349.2" y="134.2">R_{1}</text>
<text x="349.2" y="136.3">12</text>
<text x="352.7" y="134.2">=</text>
<text x="352.8" y="136.3">=</text>
<text x="354.4" y="132.2">=</text>
<text x="355.4" y="134.2">300R</text>
<text x="355.6" y="136.3">1.25</text>
<text x="361" y="136.3">*</text>
<text x="363.1" y="136.3">(1+(R_{2}/300))</text>
<text x="231.6" y="138.5">Half</text>
<text x="231.6" y="140.6">Half</text>
<text x="231.6" y="142.6">Half</text>
<text x="236.7" y="138.5">Brightness:</text>
<text x="236.7" y="140.6">Brightness:</text>
<text x="236.7" y="142.6">Brightness:</text>
<text x="248.4" y="138.5">5V</text>
<text x="248.4" y="140.6">12V</text>
<text x="248.4" y="142.6">24V</text>
<text x="251.9" y="138.5">@ 10mA</text>
<text x="253.1" y="140.6">@ 10mA</text>
<text x="253.1" y="142.6">@ 10mA</text>
<text x="263.8" y="138.5">200R</text>
<text x="265" y="140.6">900R</text>
<text x="265" y="142.6">2100R</text>
<text x="349.2" y="138.3">R_{2}</text>
<text x="352.7" y="138.3">=</text>
<text x="355.4" y="138.3">2580R</text>
<text x="303" y="160.1">R303:</text>
<text x="309.7" y="160.1">RT1206BRD07300RL</text>
<text x="344.2" y="158.4">Use</text>
<text x="348.8" y="158.4">0.1%</text>
<text x="354.5" y="158.4">resistors</text>
<text x="303" y="162.2">R304:</text>
<text x="309.7" y="162.2">RN73H2BTTD2581F100</text>
<text x="173.9" y="170.8">Supposed</text>
<text x="184.1" y="170.8">to</text>
<text x="187.2" y="170.8">be</text>
<text x="190.6" y="170.8">2K1</text>
<text x="306.1" y="190.6">V_{OUT} 1.25V(1+(R_{2}/R_{1}))</text>
<text x="311.2" y="190.6">=</text>
<text x="395" y="189.3">V_{OUT} 1.25V(1+(R_{2}/R_{1}))</text>
<text x="395" y="191.4">R_{1}</text>
<text x="398.4" y="191.4">=</text>
<text x="400.1" y="189.3">=</text>
<text x="401.1" y="191.4">300R</text>
<text x="306.1" y="192.6">R_{1}</text>
<text x="306.1" y="194.7">5</text>
<text x="306.1" y="196.7">R_{2}</text>
<text x="308.5" y="194.7">=</text>
<text x="309.5" y="192.6">=</text>
<text x="309.5" y="196.7">=</text>
<text x="311.2" y="194.7">1.25</text>
<text x="312.2" y="192.6">300R</text>
<text x="312.2" y="196.7">900R</text>
<text x="316.6" y="194.7">*</text>
<text x="318.7" y="194.7">(1+(R_{2}/300))</text>
<text x="395" y="193.4">3.3</text>
<text x="395" y="195.5">R_{2}</text>
<text x="398.4" y="195.5">=</text>
<text x="399.2" y="193.4">=</text>
<text x="401.1" y="195.5">492R</text>
<text x="401.9" y="193.4">1.25</text>
<text x="407.3" y="193.4">*</text>
<text x="409.5" y="193.4">(1+(R_{2}/300))</text>
<text x="261.6" y="218.5">R301:</text>
<text x="261.6" y="220.6">R302:</text>
<text x="268.3" y="218.5">RT1206BRD07300RL</text>
<text x="268.3" y="220.6">PAT1206E9000BST1</text>
<text x="296.4" y="216.8">Use</text>
<text x="301" y="216.8">0.1%</text>
<text x="306.7" y="216.8">resistors</text>
<text x="345.9" y="223.4">R305:</text>
<text x="345.9" y="225.4">R306:</text>
<text x="345.9" y="227.4">R307:</text>
<text x="352.6" y="223.4">RT1206BRD07300RL</text>
<text x="352.6" y="225.4">RT1206BRD07470RL</text>
<text x="352.6" y="227.4">CPF1206B22RE1</text>
<text x="390.4" y="228">Use</text>
<text x="395" y="228">0.1%</text>
<text x="400.7" y="228">resistors</text>
</g>
<g font-size="1.8" fill="#a90000">
<text x="318.1" y="140.7">3</text>
<text x="330.8" y="140.7">2</text>
<text x="324.9" y="148" transform="rotate(-90 324.9 148)">1</text>
<text x="130.1" y="181.4">1</text>
<text x="124.2" y="191.7" transform="rotate(-90 124.2 191.7)">MP</text>
<text x="130.1" y="186.4">2</text>
<text x="276.2" y="199.1">3</text>
<text x="288.9" y="199.1">2</text>
<text x="362.5" y="199.1">3</text>
<text x="375.2" y="199.1">2</text>
<text x="283" y="206.4" transform="rotate(-90 283 206.4)">1</text>
<text x="369.3" y="206.4" transform="rotate(-90 369.3 206.4)">1</text>
</g>
<text font-size=".5" fill="#840000" x="123" y="188.8">Mounting</text>
</svg>
